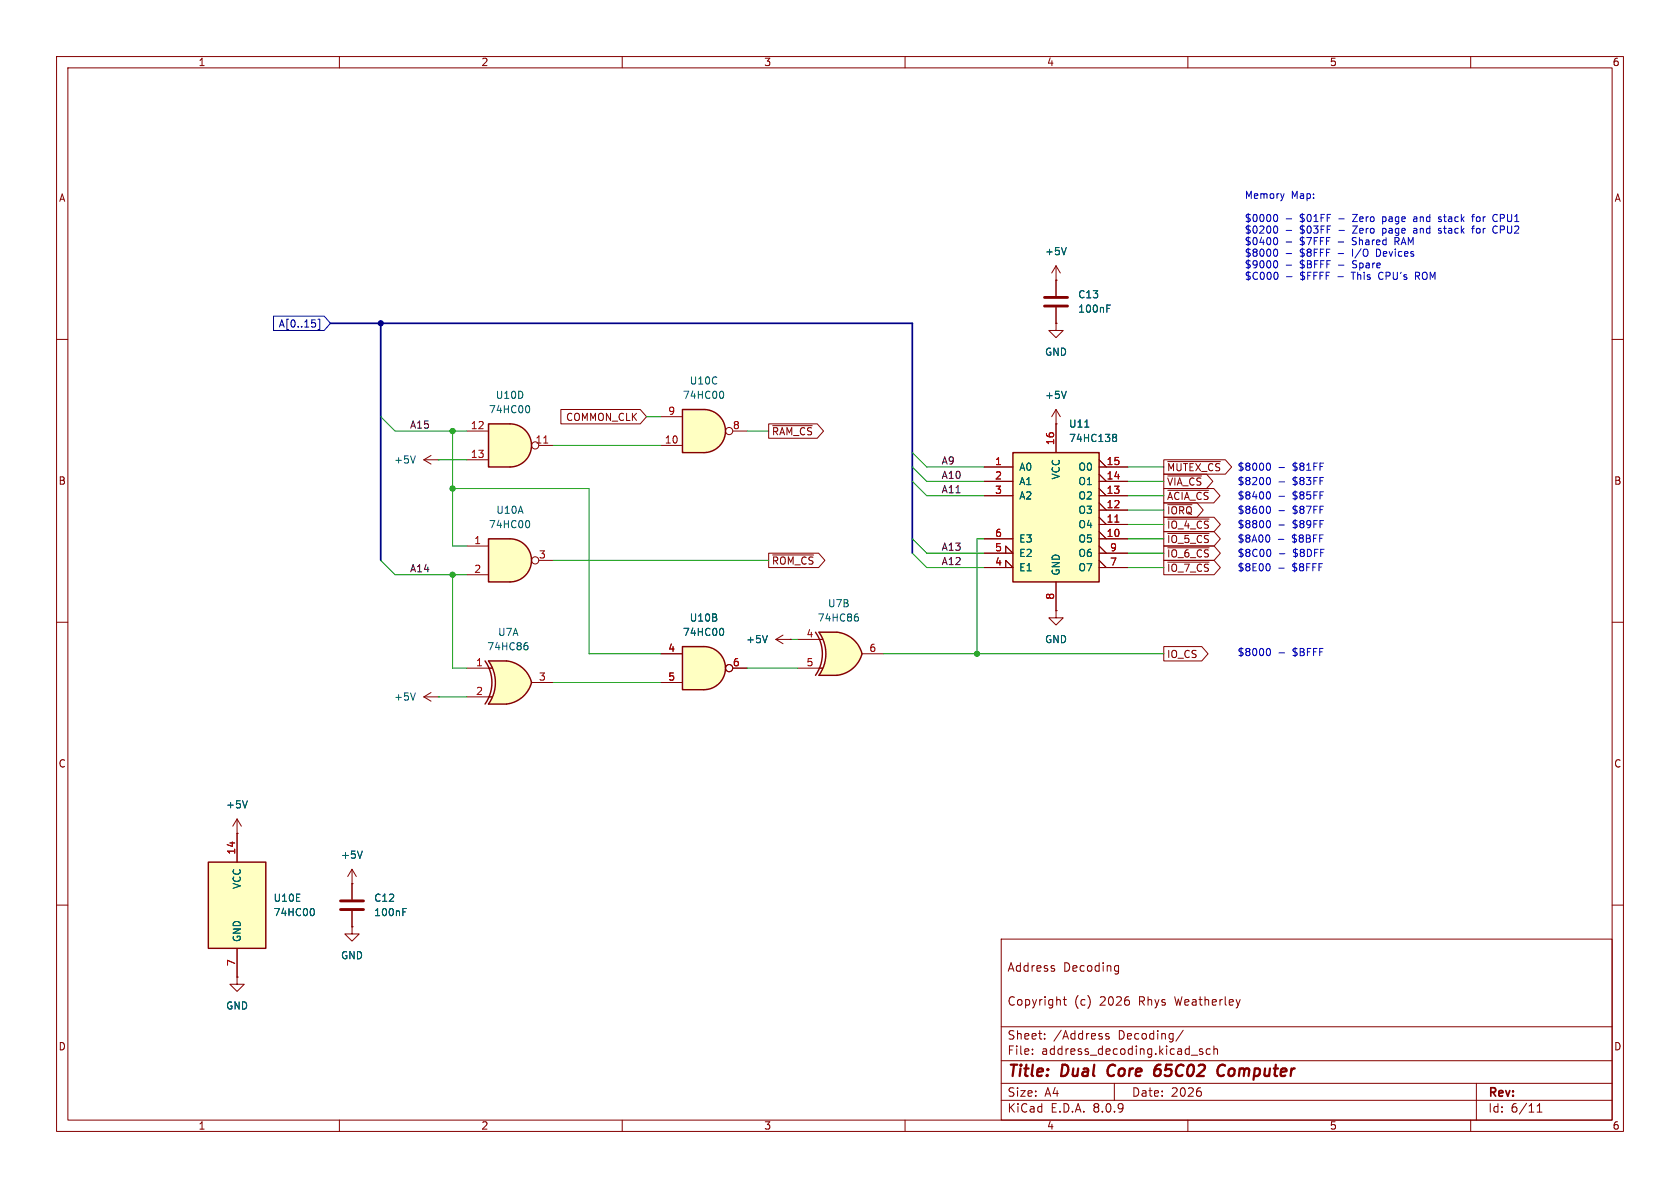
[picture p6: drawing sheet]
<svg xmlns="http://www.w3.org/2000/svg" width="297mm" height="210mm" viewBox="0 0 297 210" stroke-linecap="round" stroke-linejoin="round" font-family="sans-serif">
<g fill="none" stroke="#840000" stroke-width=".18">
<path d="M10 10h277v190h-277zM12 12h273v186h-273zM60 10v2M110 10v2M160 10v2M210 10v2M260 10v2M10 60h2M285 60h2M10 110h2M285 110h2M62.2 156.2h.1"/>
<path d="M62.2 153.7l-.7 1.2M62.2 153.7v2.5M62.2 153.7l.8 1.2M10 160h2M177 166h108v32h-108zM186.2 171.2l.3 .2-.3 .3M186.2 170.7l.2 .1M188 176.7h.5M188.2 176.2v1.3l.3 .2M197.3 170.7l.4 .1M197.7 170.7v1.2l-.1 .2-.4 .1M197.7 171.6l-.4 .1"/>
<path d="M285 160h2M60 198v2M110 198v2M160 198v2M177 194.5h108M177 191.5h108M177 187.5h108M177 181.5h108M182.5 186.3v.1M182.5 185.5v.1M184.7 183.6v.1M184.7 182.8v.1"/>
<path d="M196 182.8l-.3-.1-.2 .2v.2l.5 .2v.3h-.5M197 191.5v3M209.2 182.1l-1.3 2M210 198v2M210.6 186.5h1.1M212.2 192.9l.2 .3-.2 .5M212.6 185.5l-.4-.1-.2 .2 .1 .2 .5 .2v.3h-.6M214 185.5l-.5-.1-.3 .3v.4l.2 .2h.6M214.6 185.5l.2-.1 .4 .1v.9M214.6 184.9v1.5M260 198v2M261 191.5v6.5"/>
<path d="M271.7 196.6h.9M271.7 195.5l.5-.4v1.5"/>
</g>
<path d="M196.1 188.5a1.27 1.27 0 0 0 0 1.6M205.1 189.1a.66 .66 0 0 0-1 .3M205.2 188.2a.91 .91 0 0 0-1.1 .9l-.1 .7 .2 .3a.66 .66 0 0 0 .8-.1M216.6 188.4a.88 .88 0 0 0-1 0 .88 .88 0 0 0-.4 1 .69 .69 0 0 0 .3 .7 .69 .69 0 0 0 .9-.1" fill="none" stroke="#840000" stroke-width=".4"/>
<path d="M64 150.4l-.4 1.3" fill="none" stroke="#006464" stroke-width=".18"/>
<path d="M179.1 80h15.2v22.9h-15.2z" fill="#ffffc2"/>
<path d="M179.1 80h15.2v22.9h-15.2z" fill="none" stroke="#840000" stroke-width=".25"/>
<g fill="none" stroke="#840000" stroke-width=".18">
<path d="M186.7 57.2v1.2h1.3l-1.3 1.3-1.3-1.3h1.3M186.7 57.2h.1M186.7 49.5h.1M186.7 47v5.3M186.7 54.4v2.8M186.7 47l-.8 1.3M186.7 47l.8 1.3M186.7 74.9h.1M186.7 72.4v7.6M186.7 72.4l-.8 1.3M186.7 72.4l.8 1.3M174 97.8h5.1l-1.3-1.3v1.3"/>
<path d="M174 82.6h5.1M174 95.3h5.1M174 87.6h5.1M174 85.1h5.1M194.3 82.6h5.1M194.3 95.3h5.1M194.3 94l1.3 1.3M194.3 92.7h5.1M194.3 91.4l1.3 1.3M194.3 90.2h5.1M194.3 88.9l1.3 1.3M194.3 87.6h5.1"/>
<path d="M194.3 86.4l1.3 1.2M194.3 85.1h5.1M194.3 83.8l1.3 1.3M194.3 81.3l1.3 1.3M194.3 97.8h5.1M194.3 99.1l1.3 1.2M194.3 96.5l1.3 1.3M174 100.3h5.1l-1.3-1.2v1.2M186.7 108v1.2h1.3l-1.3 1.3-1.3-1.3h1.3M186.7 108h.1M186.7 102.9v5.1M194.3 100.3h5.1"/>
</g>
<path d="M197.1 92.3h.7" fill="none" stroke="#a90000" stroke-width=".18"/>
<path d="M188.5 43.8l-.4 1.2M195.7 54.5h.4M195.7 53.9h.6M188.5 69.2l-.4 1.2M191.8 75.5h.7M196.8 77.3h.1M196.8 76.8h.4l.1 .1 .1 .2-.2 .2M196.9 77.3h.3M196.9 77.3l-.1 .1M197.2 77.3l.2 .3-.1 .3-.1 .1h-.4" fill="none" stroke="#006464" stroke-width=".18"/>
<path d="M184.7 54.1h4M184.7 52.6h4" fill="none" stroke="#840000" stroke-width=".51"/>
<path d="M89 119.3l5 1.3a5.2 5.2 0 0 1-4.4 3.9z" fill="#ffffc2" stroke="#ffffc2" stroke-width=".18"/>
<path d="M86.4 116.8h3.1M86.4 124.5h3.1" fill="none" stroke="#ffffc2" stroke-width=".18"/>
<path d="M86.4 116.8h3.1v7.7h-3.1a6.7 6.7 0 0 0 0-7.7z" fill="#ffffc2"/>
<g fill="#ffffc2" stroke="#ffffc2" stroke-width=".18">
<path d="M89.6 116.8a5.1 5.1 0 0 1 4.4 3.9l-5 1.2z"/>
<path d="M124.5 114.3a3.8 3.8 0 0 1 3.8 3.8 3.8 3.8 0 0 1-3.8 3.8z"/>
</g>
<path d="M85.8 116.8a6.6 6.6 0 0 1 0 7.7M89.6 116.8a5.1 5.1 0 0 1 4.4 3.8 5.2 5.2 0 0 1-4.5 3.9h-3.1a6.6 6.6 0 0 0 0-7.7h3.1" fill="none" stroke="#840000" stroke-width=".25"/>
<path d="M82.5 118.1h4.5M82.5 123.2h4.5M94 120.7h3.8" fill="none" stroke="#840000" stroke-width=".18"/>
<path d="M92.9 114.1h.2l.2 .2v.5l-.4 .1M93 113.6h.2" fill="none" stroke="#006464" stroke-width=".18"/>
<path d="M120.6 114.3h3.9v7.6h-3.9z" fill="#ffffc2"/>
<path d="M120.6 114.3h3.9a3.8 3.8 0 0 1 3.8 3.8 3.8 3.8 0 0 1-3.8 3.8h-3.9z" fill="none" stroke="#840000" stroke-width=".25"/>
<g fill="none" stroke="#840000" stroke-width=".18">
<path d="M116.8 115.6h3.8M129.5 118.1h2.6M116.8 120.7h3.8"/>
<circle cx="128.9" cy="118.1" r=".63"/>
</g>
<path d="M127.6 111.1a.79 .79 0 0 1 0 1.2" fill="none" stroke="#006464" stroke-width=".18"/>
<path d="M90.2 95.3a3.8 3.8 0 0 1 3.8 3.8 3.8 3.8 0 0 1-3.8 3.8z" fill="#ffffc2" stroke="#ffffc2" stroke-width=".18"/>
<path d="M86.4 95.3h3.8v7.6h-3.8z" fill="#ffffc2"/>
<path d="M86.4 95.3h3.8a3.8 3.8 0 0 1 3.8 3.8 3.8 3.8 0 0 1-3.8 3.8h-3.8z" fill="none" stroke="#840000" stroke-width=".25"/>
<g fill="none" stroke="#840000" stroke-width=".18">
<path d="M82.5 96.5h3.9M95.2 99.1h2.6M82.5 101.6h3.9"/>
<circle cx="94.6" cy="99.1" r=".63"/>
</g>
<path d="M93.3 92a.79 .79 0 0 1 0 1.3" fill="none" stroke="#006464" stroke-width=".18"/>
<path d="M124.5 72.4a3.8 3.8 0 0 1 3.8 3.8 3.8 3.8 0 0 1-3.8 3.8z" fill="#ffffc2" stroke="#ffffc2" stroke-width=".18"/>
<path d="M120.6 72.4h3.9v7.6h-3.9z" fill="#ffffc2"/>
<path d="M120.6 72.4h3.9a3.8 3.8 0 0 1 3.8 3.8 3.8 3.8 0 0 1-3.8 3.8h-3.9z" fill="none" stroke="#840000" stroke-width=".25"/>
<g fill="none" stroke="#840000" stroke-width=".18">
<path d="M116.8 78.7h3.8M116.8 73.7h3.8M129.5 76.2h2.6M74.9 81.3l1.3 .7M74.9 81.3h2.6M76.2 80.5l-1.3 .8M77.5 81.3h.1M74.9 123.2l1.3 .8M74.9 123.2h2.6M76.2 122.4l-1.3 .8M77.5 123.2h.1M62.2 156.2v2.8"/>
<path d="M41.9 172.7v1.3h1.3l-1.3 1.3-1.3-1.3h1.3M41.9 172.7h.1M62.2 163.8v1.3h1.3l-1.3 1.3-1.2-1.3h1.2M62.2 163.8h.1M62.2 161v2.8"/>
<circle cx="128.9" cy="76.2" r=".63"/>
</g>
<path d="M127.6 69.2a.79 .79 0 0 1 0 1.2M73.4 80.6l-.4 1.3M73.4 122.5l-.4 1.3M71.2 161.2h.5M71.2 160.6h.6" fill="none" stroke="#006464" stroke-width=".18"/>
<path d="M60.2 159.3h4.1M60.2 160.8h4.1" fill="none" stroke="#840000" stroke-width=".51"/>
<path d="M36.8 152.4h10.2v15.2h-10.2z" fill="#ffffc2"/>
<path d="M36.8 152.4h10.2v15.2h-10.2z" fill="none" stroke="#840000" stroke-width=".25"/>
<path d="M41.9 147.3v5.1M41.9 167.6v5.1" fill="none" stroke="#840000" stroke-width=".18"/>
<path d="M55.3 160.6a.79 .79 0 0 1 0 1.3" fill="none" stroke="#006464" stroke-width=".18"/>
<path d="M90.2 74.9a3.8 3.8 0 0 1 3.8 3.8 3.8 3.8 0 0 1-3.8 3.9z" fill="#ffffc2" stroke="#ffffc2" stroke-width=".18"/>
<path d="M86.4 74.9h3.8v7.7h-3.8z" fill="#ffffc2"/>
<path d="M86.4 74.9h3.8a3.8 3.8 0 0 1 3.8 3.8 3.8 3.8 0 0 1-3.8 3.9h-3.8z" fill="none" stroke="#840000" stroke-width=".25"/>
<g fill="none" stroke="#840000" stroke-width=".18">
<path d="M82.5 76.2h3.9M95.2 78.7h2.6M82.5 81.3h3.9M137.2 113l1.2 .8M137.2 113h2.5M138.4 112.3l-1.2 .7M139.7 113h.1M41.9 147.3h.1M41.9 144.8l-.8 1.3M41.9 144.8v2.5M41.9 144.8l.8 1.3"/>
<circle cx="94.6" cy="78.7" r=".63"/>
</g>
<path d="M96.1 78.3h.8" fill="none" stroke="#a90000" stroke-width=".18"/>
<path d="M93.3 71.7a.79 .79 0 0 1 0 1.3M135.7 112.3l-.5 1.3M43.7 141.5l-.4 1.3" fill="none" stroke="#006464" stroke-width=".18"/>
<path d="M147.4 114.2l5 1.4a5.2 5.2 0 0 1-4.4 3.8z" fill="#ffffc2" stroke="#ffffc2" stroke-width=".18"/>
<path d="M144.8 119.4h3.2M144.8 111.8h3.2" fill="none" stroke="#ffffc2" stroke-width=".18"/>
<path d="M144.8 111.8h3.2v7.6h-3.2a6.7 6.7 0 0 0 0-7.6z" fill="#ffffc2"/>
<path d="M148 111.8a5.1 5.1 0 0 1 4.4 3.8l-5 1.3z" fill="#ffffc2" stroke="#ffffc2" stroke-width=".18"/>
<path d="M144.2 111.8a6.6 6.6 0 0 1 0 7.6M144.8 111.8h3.2a5.1 5.1 0 0 1 4.4 3.8 5.2 5.2 0 0 1-4.4 3.8h-3.2a6.6 6.6 0 0 0 0-7.6z" fill="none" stroke="#840000" stroke-width=".25"/>
<g fill="none" stroke="#840000" stroke-width=".18">
<path d="M186.7 57.2h.1M186.7 49.5h.1M186.7 49.5v2.8M186.7 54.4v2.8M99.2 72.4h14l1.1 1.3-1.1 1.2h-14zM135.9 74.9h8.6l1.1 1.3-1.1 1.3h-8.6zM136.6 75.2h7M186.7 74.9h.1M186.7 74.9v5.1M135.9 97.8h8.8l1.1 1.3-1.1 1.2h-8.8zM136.6 98.1h7.2M174 97.8h5.1l-1.3-1.3v1.3"/>
<path d="M174 82.6h5.1M174 95.3h5.1M174 87.6h5.1M174 85.1h5.1M194.3 82.6h5.1M194.3 95.3h5.1M194.3 94l1.3 1.3M194.3 92.7h5.1M194.3 91.4l1.3 1.3M194.3 90.2h5.1M194.3 88.9l1.3 1.3M194.3 87.6h5.1"/>
<path d="M194.3 86.4l1.3 1.2M194.3 85.1h5.1M194.3 83.8l1.3 1.3M194.3 81.3l1.3 1.3M194.3 97.8h5.1M194.3 99.1l1.3 1.2M194.3 96.5l1.3 1.3M205.7 83.8h7.6l1.1 1.3-1.1 1.3h-7.6zM205.7 81.3h10.9l1.1 1.3-1.1 1.2h-10.9zM205.7 99.1h8.9l1.1 1.2-1.1 1.3h-8.9zM205.7 86.4h8.9l1.1 1.2-1.1 1.3h-8.9zM205.7 88.9h5.9l1.1 1.3-1.1 1.2h-5.9z"/>
<path d="M205.7 91.4h8.9l1.1 1.3-1.1 1.3h-8.9zM205.7 96.5h8.9l1.1 1.3-1.1 1.3h-8.9zM205.7 94h8.9l1.1 1.3-1.1 1.2h-8.9zM206.4 84.1h6M206.4 81.6h9.3M206.4 99.4h7.3M206.4 86.7h7.3M206.4 89.2h4.3M206.4 91.8h7.3M206.4 96.8h7.3M206.4 94.3h7.3M116.8 115.6h3.8"/>
<path d="M129.5 118.1h2.6M139.7 113h.1M141 118.1h4.4M141 113h4.4M152.4 115.6h3.8M174 100.3h5.1l-1.3-1.2v1.2M186.7 108h.1M186.7 102.9v5.1M194.3 100.3h5.1M205.7 114.3h6.8l1.1 1.3-1.1 1.2h-6.8zM116.8 120.7h3.8M41.9 147.3h.1"/>
<path d="M41.9 147.3v5.1M62.2 156.2h.1M62.2 156.2v2.8M41.9 172.7h.1M41.9 167.6v5.1M62.2 163.8h.1M62.2 161v2.8"/>
<circle cx="128.9" cy="118.1" r=".63"/>
</g>
<g fill="none" stroke="#006464" stroke-width=".18">
<path d="M188.5 43.8l-.4 1.2M195.7 54.5h.4M195.7 53.9h.6M188.5 69.2l-.4 1.2M191.8 75.5h.7M196.8 77.3h.1M196.8 76.8h.4l.1 .1 .1 .2-.2 .2M196.9 77.3h.3M196.9 77.3l-.1 .1M197.2 77.3l.2 .3-.1 .3-.1 .1h-.4M127.6 111.1a.79 .79 0 0 1 0 1.2M135.7 112.3l-.5 1.3"/>
<path d="M151.3 109h.2l.3 .3-.1 .4-.4 .1M151.4 108.5h.2M43.7 141.5l-.4 1.3M64 150.4l-.4 1.3M55.3 160.6a.79 .79 0 0 1 0 1.3M71.2 161.2h.5M71.2 160.6h.6"/>
</g>
<path d="M48.4 55.9h8.9l1.1 1.3-1.1 1.2h-8.9zM55.7 57.2v.5M56.2 56.4h.3v1.8h-.3" fill="none" stroke="#000084" stroke-width=".18"/>
<g fill="none" stroke="#0000c2" stroke-width=".18">
<path d="M225.3 38l.1-.1a.68 .68 0 0 1 .5 .6 .68 .68 0 0 1-.5 .7l-.1-.1M227 34.2l-.3 .9M227.4 38.7h.9M244.4 38.3v1.3M244.4 39.1l.2 .1M244.6 38.3l-.2 .1M250.3 38.3l-.4 .1M250.4 38.7h-.3l-.2 .2v.2l.5 .1M254.8 38.4l-.3-.1-.2 .3 .5 .3M254.8 39l-.1 .2-.4-.1M260.2 38.3h.4M260.6 37.9l-.3 .2v1.1"/>
<path d="M260.6 39.9l-.3 .2v1.1M264.2 38l.3-.1 .2 .1M264.7 39.1l-.2 .1-.3-.1M225.3 40l.1-.1a.68 .68 0 0 1 .5 .7 .68 .68 0 0 1-.5 .6h-.1M225.3 42.1l.1-.1a.68 .68 0 0 1 .5 .6 .68 .68 0 0 1-.5 .7l-.1-.1M225.3 44.1l.1-.1a.68 .68 0 0 1 .5 .7 .68 .68 0 0 1-.5 .6l-.1-.1M225.3 46.1h.1a.68 .68 0 0 1 .5 .6 .68 .68 0 0 1-.5 .7l-.1-.1M225.6 48.1a.79 .79 0 0 1 0 1.3M227.4 40.7h.9M227.4 42.8h.9M227.4 44.8h.9M227.4 46.9h.9"/>
<path d="M227.4 48.9h1M243.3 44v1.3h.3M243.8 48.4l-.1 .5 .3 .4M244.4 40.4v1.2M244.4 41.2h.2M244.6 40.4h-.2M246.6 42v1.3M246.6 42.7h.5M250.2 48.8h.5M250.3 40.4h-.4M250.4 40.7h-.3l-.2 .2v.3h.5M250.5 48.8l.5 .6"/>
<path d="M250.7 48.1h-.5v1.3M254.8 40.4h-.3l-.2 .2 .5 .4M254.8 41l-.1 .2h-.4M260.2 40.4h.4M264.2 40l.3-.1 .2 .2M264.7 41.1l-.2 .1h-.3M224.1 89.5h.1a.68 .68 0 0 1 .4 .6 .68 .68 0 0 1-.4 .7l-.1-.1M224.1 81.9h.1a.68 .68 0 0 1 .4 .6 .68 .68 0 0 1-.4 .6h-.1M224.1 84.5l.1-.1a.68 .68 0 0 1 .4 .6 .68 .68 0 0 1-.4 .7l-.1-.1M224.1 87l.1-.1a.68 .68 0 0 1 .4 .7 .68 .68 0 0 1-.4 .6h-.1M224.1 92.1l.1-.1a.68 .68 0 0 1 .4 .7 .68 .68 0 0 1-.4 .6l-.1-.1M224.4 99.7l.1 .4-.1 .8"/>
<path d="M224.4 97.1a.79 .79 0 0 1 0 1.3M224.4 94.7l.1 .3-.1 .7M226 95.3h1M226.1 90.3h1M226.1 82.6h1M226.1 85.2h1M226.1 87.7h1M226.1 92.8h1M226.2 97.9h.9M224.1 114.7l.1-.1a.68 .68 0 0 1 .4 .7 .68 .68 0 0 1-.4 .6l-.1-.1M226.1 100.4h.9M226.1 115.4h1"/>
</g>
<path d="M58.4 57.2h102.9v40.6M67.3 57.2v41.9" fill="none" stroke="#000084" stroke-width=".3"/>
<g fill="none" stroke="#009600" stroke-width=".18">
<path d="M67.3 73.7l2.5 2.5h12.7M80 76.2v20.3h2.5M97.8 78.7h19M114.3 73.7h2.5M132.1 76.2h3.8M67.3 99.1l2.5 2.5h12.7M77.5 81.3h5M80 86.4h24.1v29.2h12.7M97.8 99.1h38.1M161.3 80l2.5 2.6h10.2M161.3 82.6l2.5 2.5h10.2M161.3 85.1l2.5 2.5h10.2"/>
<path d="M161.3 95.3l2.5 2.5h10.2M161.3 97.8l2.5 2.5h10.2M174 95.3h-1.3v20.3M199.4 82.6h6.3M199.4 85.1h6.3M199.4 92.7h6.3M199.4 87.6h6.3M199.4 97.8h6.3M199.4 90.2h6.3M199.4 95.3h6.3M80 101.6v16.5h2.5M132.1 118.1h8.9"/>
<path d="M139.7 113h1.3M156.2 115.6h49.5M199.4 100.3h6.3M77.5 123.2h5M97.8 120.7h19"/>
</g>
<path d="M197.1 92.3h.7" fill="none" stroke="#a90000" stroke-width=".18"/>
<g fill="#009600" stroke="#009600" stroke-width=".18">
<circle cx="80" cy="76.2" r=".46"/>
<circle cx="80" cy="86.4" r=".46"/>
<circle cx="172.7" cy="115.6" r=".46"/>
<circle cx="80" cy="101.6" r=".46"/>
</g>
<circle cx="67.3" cy="57.2" r=".46" fill="#000084" stroke="#000084" stroke-width=".18"/>
<g font-size="2.8" fill="#840000">
<text x="178" y="190.9">Title:</text>
<text x="187.7" y="190.9">Dual</text>
<text x="196.6" y="190.9">Core</text>
<text x="205.7" y="190.9">65C02</text>
<text x="217.7" y="190.9">Computer</text>
</g>
<g font-size="2.1" fill="#840000">
<text x="178" y="172">Address</text>
<text x="187.9" y="172">Decoding</text>
<text x="178" y="178">Copyright</text>
<text x="189.9" y="178">(c)</text>
<text x="194.5" y="178">2026</text>
<text x="201.5" y="178">Rhys</text>
<text x="208" y="178">Weatherley</text>
<text x="178" y="184">Sheet:</text>
<text x="186.2" y="184">/Address</text>
<text x="197.7" y="184">Decoding/</text>
<text x="178" y="186.7">File:</text>
<text x="184.1" y="186.7">address_decoding.kicad_sch</text>
<text x="178" y="196.9">KiCad</text>
<text x="178" y="194.1">Size:</text>
<text x="184.7" y="194.1">A4</text>
<text x="185.7" y="196.9">E.D.A.</text>
<text x="193.3" y="196.9">8.0.9</text>
<text x="200" y="194.1">Date:</text>
<text x="207" y="194.1">2026</text>
<text x="263" y="194.3">Rev:</text>
<text x="263" y="196.9">Id:</text>
<text x="267.1" y="196.9">6/11</text>
</g>
<g font-size="1.8" fill="#840000">
<text x="35" y="11.9">1</text>
<text x="85" y="11.9">2</text>
<text x="135" y="11.9">3</text>
<text x="185" y="11.9">4</text>
<text x="235" y="11.9">5</text>
<text x="285" y="11.9">6</text>
<text x="10.3" y="35.9">A</text>
<text x="285.3" y="35.9">A</text>
<text x="100" y="74.6">COMMON_CLK</text>
<text x="136.4" y="77.2">~{RAM_CS}</text>
<text x="10.3" y="85.9">B</text>
<text x="206.2" y="86">~{VIA_CS}</text>
<text x="206.2" y="88.6">~{ACIA_CS}</text>
<text x="285.3" y="85.9">B</text>
<text x="206.2" y="91.1">~{IORQ}</text>
<text x="206.2" y="93.7">~{IO_4_CS}</text>
<text x="136.4" y="100">~{ROM_CS}</text>
<text x="206.2" y="101.3">~{IO_7_CS}</text>
<text x="206.2" y="98.7">~{IO_6_CS}</text>
<text x="206.2" y="96.2">~{IO_5_CS}</text>
<text x="206.2" y="116.5">IO_CS</text>
<text x="10.3" y="135.9">C</text>
<text x="285.3" y="135.9">C</text>
<text x="10.3" y="185.9">D</text>
<text x="285.3" y="185.9">D</text>
<text x="35" y="199.9">1</text>
<text x="85" y="199.9">2</text>
<text x="135" y="199.9">3</text>
<text x="185" y="199.9">4</text>
<text x="235" y="199.9">5</text>
<text x="285" y="199.9">6</text>
</g>
<g font-size="1.8" fill="#0000c2">
<text x="220" y="35.4">Memory</text>
<text x="228.3" y="35.4">Map:</text>
<text x="220" y="39.5">$0000</text>
<text x="220" y="41.5">$0200</text>
<text x="229.9" y="39.5">$01FF</text>
<text x="229.9" y="41.5">$03FF</text>
<text x="236.9" y="39.5">-</text>
<text x="236.9" y="41.5">-</text>
<text x="239.6" y="39.5">Zero</text>
<text x="239.6" y="41.5">Zero</text>
<text x="245" y="39.5">page</text>
<text x="245" y="41.5">page</text>
<text x="250.8" y="39.5">and</text>
<text x="250.8" y="41.5">and</text>
<text x="255.4" y="39.5">stack</text>
<text x="255.4" y="41.5">stack</text>
<text x="261.6" y="39.5">for</text>
<text x="261.6" y="41.5">for</text>
<text x="265.4" y="39.5">CPU1</text>
<text x="265.4" y="41.5">CPU2</text>
<text x="220" y="43.5">$0400</text>
<text x="220" y="45.6">$8000</text>
<text x="220" y="47.6">$9000</text>
<text x="229.9" y="43.5">$7FFF</text>
<text x="229.9" y="45.6">$8FFF</text>
<text x="229.9" y="47.6">$BFFF</text>
<text x="236.8" y="43.5">-</text>
<text x="236.8" y="45.6">-</text>
<text x="236.8" y="47.6">-</text>
<text x="239.5" y="43.5">Shared</text>
<text x="239.5" y="45.6">I/O</text>
<text x="239.6" y="47.6">Spare</text>
<text x="244" y="45.6">Devices</text>
<text x="247.2" y="43.5">RAM</text>
<text x="220" y="49.7">$C000</text>
<text x="230" y="49.7">$FFFF</text>
<text x="236.7" y="49.7">-</text>
<text x="239.5" y="49.7">This</text>
<text x="244.4" y="49.7">CPU's</text>
<text x="251.1" y="49.7">ROM</text>
<text x="206.2" y="83.5">~{MUTEX_CS} $8000</text>
<text x="228.7" y="83.4">$81FF</text>
<text x="218.7" y="86">$8200</text>
<text x="218.7" y="88.5">$8400</text>
<text x="228.7" y="86">$83FF</text>
<text x="228.7" y="88.5">$85FF</text>
<text x="218.7" y="91">$8600</text>
<text x="218.7" y="93.6">$8800</text>
<text x="228.7" y="91">$87FF</text>
<text x="228.7" y="93.6">$89FF</text>
<text x="218.7" y="101.2">$8E00</text>
<text x="218.7" y="98.7">$8C00</text>
<text x="218.7" y="96.1">$8A00</text>
<text x="228.5" y="96.1">$8BFF</text>
<text x="228.6" y="101.2">$8FFF</text>
<text x="228.7" y="98.7">$8DFF</text>
<text x="218.7" y="116.2">$8000</text>
<text x="228.7" y="116.2">$BFFF</text>
</g>
<g font-size="1.8" fill="#006464">
<text x="184.7" y="45.3">+5V</text>
<text x="190.5" y="52.9">C13</text>
<text x="190.5" y="55.5">100nF</text>
<text x="184.7" y="63.1">GND</text>
<text x="87.6" y="70.7">U10D</text>
<text x="120.6" y="70.7">74HC00</text>
<text x="121.8" y="68.2">U10C</text>
<text x="184.7" y="70.7">+5V</text>
<text x="86.3" y="73.3">74HC00</text>
<text x="188.9" y="75.8">U11</text>
<text x="69.6" y="82.1">+5V</text>
<text x="180.1" y="83.4">A0</text>
<text x="188.9" y="78.3">74HC138</text>
<text x="190.6" y="83.4">O0</text>
<text x="180.1" y="86">A1</text>
<text x="180.1" y="88.5">A2</text>
<text x="187.6" y="84.9" transform="rotate(-90 187.6 84.9)">VCC</text>
<text x="190.6" y="88.5">O2</text>
<text x="190.6" y="86">O1</text>
<text x="86.3" y="93.6">74HC00</text>
<text x="87.6" y="91">U10A</text>
<text x="190.6" y="93.6">O4</text>
<text x="190.6" y="91">O3</text>
<text x="180.1" y="101.2">E1</text>
<text x="180.1" y="98.7">E2</text>
<text x="180.1" y="96.1">E3</text>
<text x="187.6" y="101.9" transform="rotate(-90 187.6 101.9)">GND</text>
<text x="190.6" y="96.1">O5</text>
<text x="190.6" y="101.2">O7</text>
<text x="190.6" y="98.7">O6</text>
<text x="146.3" y="107.5">U7B</text>
<text x="87.9" y="112.6">U7A</text>
<text x="120.6" y="112.6">74HC00</text>
<text x="121.8" y="110.1">U10B</text>
<text x="131.8" y="113.9">+5V</text>
<text x="144.5" y="110.1">74HC86</text>
<text x="184.7" y="113.9">GND</text>
<text x="86" y="115.2">74HC86</text>
<text x="69.6" y="124.1">+5V</text>
<text x="39.9" y="143.1">+5V</text>
<text x="60.2" y="152">+5V</text>
<text x="42.8" y="157.2" transform="rotate(-90 42.8 157.2)">VCC</text>
<text x="48.3" y="159.6">U10E</text>
<text x="66" y="159.6">C12</text>
<text x="42.8" y="166.6" transform="rotate(-90 42.8 166.6)">GND</text>
<text x="48.3" y="162.2">74HC00</text>
<text x="66" y="162.2">100nF</text>
<text x="60.2" y="169.8">GND</text>
<text x="39.9" y="178.7">GND</text>
</g>
<text font-size="1.8" fill="#000084" x="49.2" y="58.1">A[0..15]</text>
<g font-size="1.8" fill="#0f0f0f">
<text x="72.4" y="75.9">A15</text>
<text x="166.4" y="82.2">A9</text>
<text x="166.4" y="84.7">A10</text>
<text x="166.4" y="87.3">A11</text>
<text x="72.4" y="101.3">A14</text>
<text x="166.4" y="97.4">A13</text>
<text x="166.4" y="100">A12</text>
</g>
<g font-size="1.8" fill="#a90000">
<text x="83.1" y="75.9">12</text>
<text x="118" y="73.4">9</text>
<text x="129.5" y="75.9">8</text>
<text x="83.1" y="81">13</text>
<text x="94.6" y="78.5">11</text>
<text x="117.4" y="78.5">10</text>
<text x="175.8" y="82.3">1</text>
<text x="186.4" y="78.8" transform="rotate(-90 186.4 78.8)">16</text>
<text x="195.5" y="82.3">15</text>
<text x="175.8" y="84.8">2</text>
<text x="175.8" y="87.4">3</text>
<text x="195.5" y="89.9">12</text>
<text x="195.5" y="87.4">13</text>
<text x="195.5" y="84.8">14</text>
<text x="175.8" y="95">6</text>
<text x="195.5" y="95">10</text>
<text x="195.5" y="92.5">11</text>
<text x="83.7" y="96.3">1</text>
<text x="83.7" y="101.3">2</text>
<text x="95.2" y="98.8">3</text>
<text x="175.8" y="100.1">4</text>
<text x="175.8" y="97.5">5</text>
<text x="196.1" y="100.1">7</text>
<text x="196.1" y="97.5">9</text>
<text x="186.4" y="106.1" transform="rotate(-90 186.4 106.1)">8</text>
<text x="142.5" y="112.8">4</text>
<text x="84.1" y="117.9">1</text>
<text x="118" y="115.3">4</text>
<text x="129.5" y="117.9">6</text>
<text x="142.5" y="117.9">5</text>
<text x="153.6" y="115.3">6</text>
<text x="84.1" y="122.9">2</text>
<text x="95.2" y="120.4">3</text>
<text x="118" y="120.4">5</text>
<text x="41.7" y="151.2" transform="rotate(-90 41.7 151.2)">14</text>
<text x="41.7" y="170.9" transform="rotate(-90 41.7 170.9)">7</text>
</g>
</svg>
